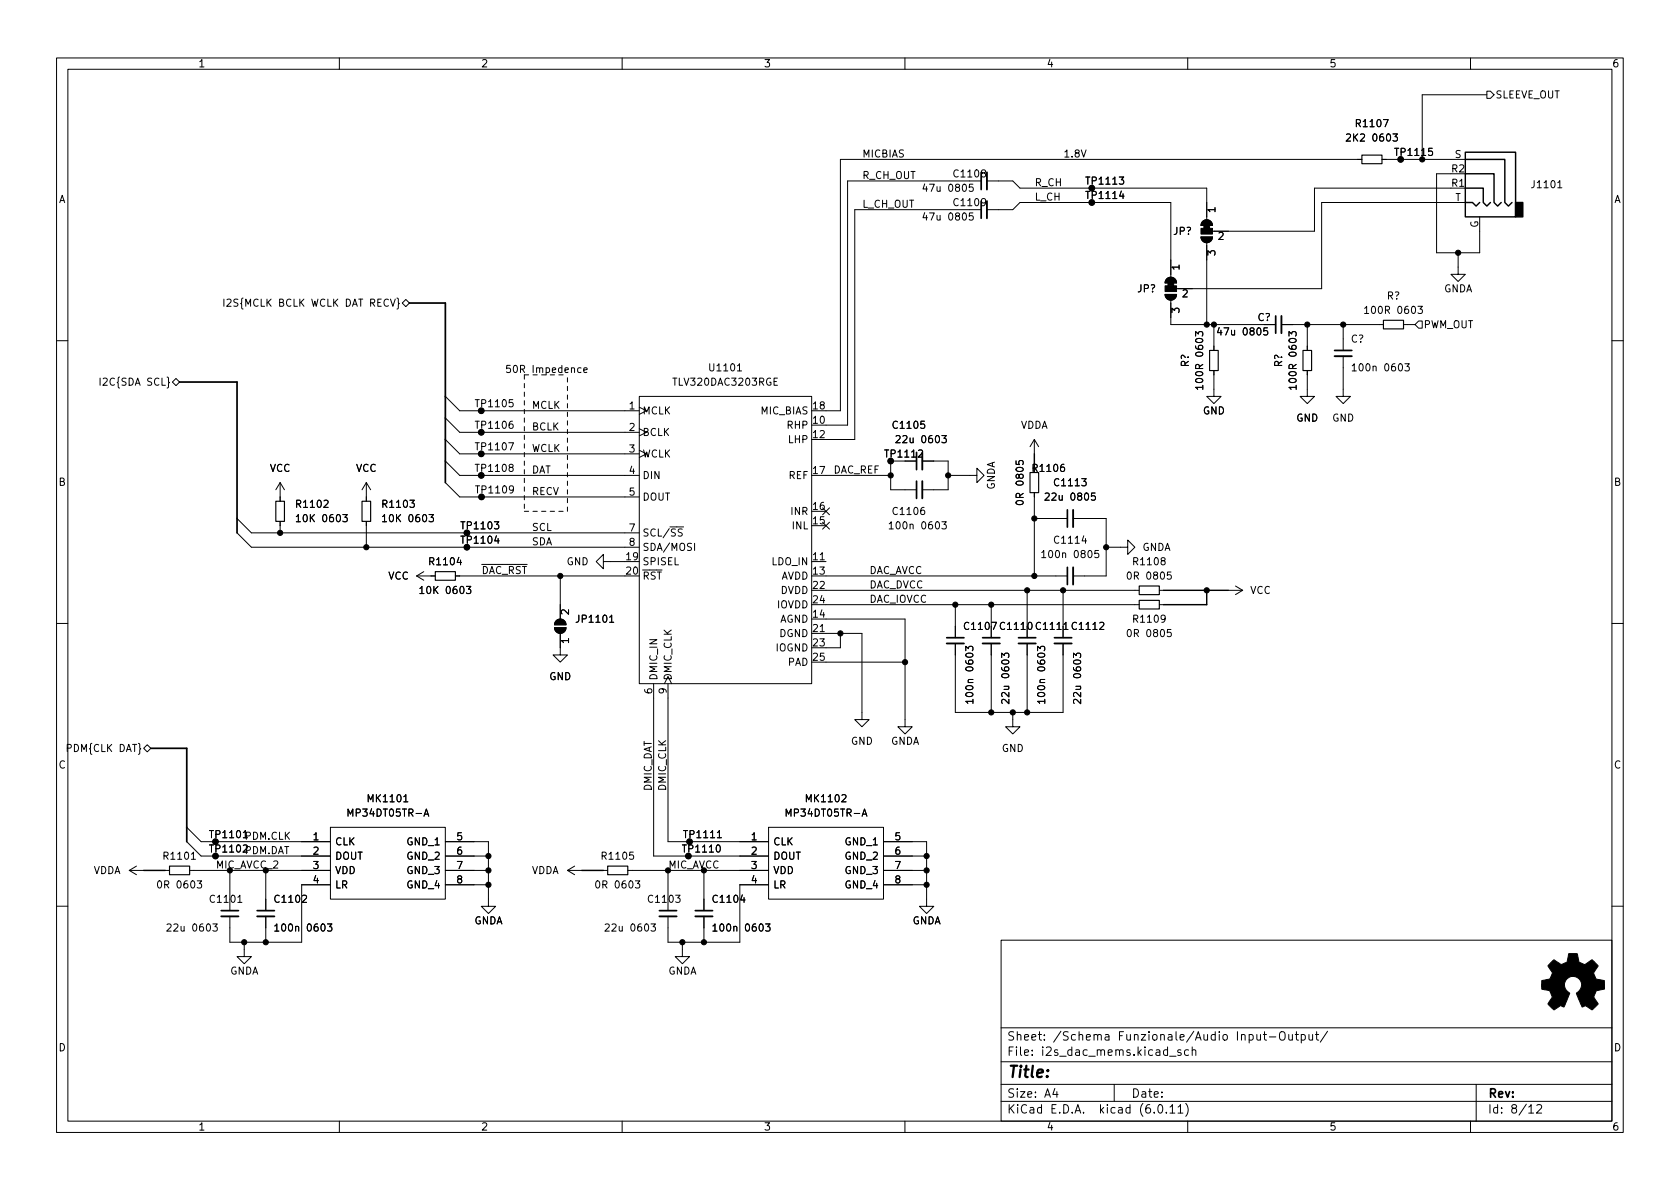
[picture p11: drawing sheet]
<svg xmlns="http://www.w3.org/2000/svg" width="297mm" height="210mm" viewBox="0 0 297 210" stroke-linecap="round" stroke-linejoin="round" font-family="sans-serif">
<g fill="none" stroke="#000" stroke-width=".18">
<path d="M10 10.2h277v190.1h-277zM12 12.2h273v186.1h-273zM60 10.2v2M110 10.2v2M160 10.2v2M210 10.2v2M260 10.2v2M262.9 16.1h.6l.7 .7-.7 .6h-.6zM262.9 16.8h-11.4v11.4M171.4 32h-21.5v43.2h-6.4M171.4 37.1h-20.3v40.6h-7.6M172 32.6h-.6v.6l.1-.1h.5l.1 .2-.1 .4-.2 .1-.4-.1"/>
<path d="M172 37.7h-.6v.6l.1-.2 .5 .1 .1 .2-.1 .4-.2 .1-.4-.1M173.8 30.6l-.3-.3 .1-.1 .2-.2 .3 .1 .2 .2-.1 .2-.5 .1-.2 .2v.3l.3 .2h.2l.3-.2v-.3l-.3-.2M174.3 35.7l-.3 .2h-.2l-.3-.2 .2-.5 .3-.1 .2 .1a.84 .84 0 0 1-.3 1.2h-.2M174.5 32h4.6l1.2 1.3h33.1v5.6M174.5 37.1h4.6l1.2-1.3h26.7v13.2M197.9 31.3h.8l-.4 .5 .3 .1v.6l-.2 .1-.5-.1M198.3 33.8l-.3 .9h.7M198.6 34.3v.8M212.6 39.2a1.02 1.02 0 0 1 1.1-.3 1.02 1.02 0 0 1 .7 1h-2.1zM214.8 37.1h-1.2l.3 .3M240.8 28.2h-92.2v44.4h-5.1M244.3 28.2h14.8"/>
<path d="M244.6 21.1h.8l-.5 1.3M246.3 23.7h.8l-.4 .5 .3 .1v.5l-.2 .2-.5-.2M253.2 26.2h-.6v.6l.1-.1 .5 .1 .1 .1-.1 .5-.1 .1-.5-.1M256.5 30.7h-2.5v14h7.6v-6.4M259.1 33.3h-26.7v7.6h-18M259.1 35.8h-25.4v15.2h-25.7M275.4 32.3l.4-.4v1.3M275.4 33.2h.8M71.1 53.6l.7-.6 .6 .6-.6 .6zM206 52.1h2a1.02 1.02 0 0 1-1 1 1.02 1.02 0 0 1-1-1zM206.3 49.3a1.02 1.02 0 0 1 1.1-.2 1.02 1.02 0 0 1 .6 .9h-2zM207 53.1v4.3h18.6"/>
<path d="M207.2 55.3v-.8l.5 .4 .1-.3h.6l.1 .1-.1 .6M208.5 47.2h-1.3l.4 .4M209.2 51.4l.5-.2 .2 .4-.8 .9h.8M211.4 59.4v-.8l.5 .5 .1-.4h.5l.2 .2-.2 .5M212.3 41.9h2.1a1.02 1.02 0 0 1-1 1 1.02 1.02 0 0 1-1.1-1zM213.4 42.9v14.5M213.6 45.1v-.8l.4 .5 .2-.4h.5l.1 .2-.1 .5M214.6 57.4v4.6M215.5 41.2l.5-.1 .3 .3-.8 1h.8M224.1 58h-.6l-.1 .6 .2-.1h.4l.2 .2-.1 .4-.2 .1-.5-.1M226.6 57.4h18M227.9 59.4v-.8l.5 .5 .1-.4h.6l.1 .2-.1 .5"/>
<path d="M231.1 57.4v4.6M237.5 57.4v4.6M248.2 57.4h2M250.7 54.2h.8l-.4 .4 .3 .2v.5l-.2 .1-.5-.1M250.8 56.8h.7v1.2h-.7l-.6-.6zM257.8 44.7v3.8h1.3l-1.3 1.3-1.3-1.3h1.3M10 60.2h2M30.5 67.6l.6-.7 .6 .7-.6 .6zM78.7 70.1l2.6 2.5h31.7M78.7 73.9l2.6 2.5h31.7M78.7 77.7l2.6 2.6h31.7M89.9 78.3h.9l-.6 1.3"/>
<path d="M90.6 74.5h-.4a.86 .86 0 0 0 0 1.3l.5-.2v-.4l-.2-.2h-.4l-.1 .2M90.7 70.7h-.6l-.1 .6 .2-.1h.4l.1 .2v.4l-.2 .1-.5-.1M103.2 65.5l.6-.2v-.2l-.4-.1-.2 .2 .1 .6h.5M113 70.1h30.5v50.8h-30.5zM113 72l1.3 .6-1.3 .7M113 75.8l1.3 .6-1.3 .7M130.4 64.7l.3-.4v1.3M130.4 65.6h.7M136.9 67.5h.4M137.5 66.9h-.6v1.2h.6M162.4 79.7l.5-.1 .2 .3-.8 .9h.8M163.4 74.5h-.6v.6l.2-.1h.4l.1 .2-.1 .4-.1 .2-.5-.2"/>
<path d="M166.5 77h.8l-.4 .5 .4 .1v.6l-.2 .1-.6-.1M182.9 77.7l-.8 1.3M182.9 77.7v2.6M182.9 77.7l.7 1.3M214.6 65.5v4.6h1.3l-1.3 1.3-1.2-1.3h1.2M231.1 65.5v4.6h1.3l-1.3 1.3-1.2-1.3h1.2M237.5 63v7.1h1.3l-1.3 1.3-1.3-1.3h1.3M242.8 64.9l.2-.2 .3 .1v.8M248.4 64.3h.8l-.4 .5 .3 .1v.6l-.2 .1-.5-.1M285 60.2h2M41.9 91.7l2.5 2.5h68.6M41.9 94.2l2.5 2.6h68.6"/>
<path d="M49.5 85.3l-.7 1.3M49.5 85.3v3.3M49.5 92.2v2M49.5 85.3l.8 1.3M57.3 88.6l.5-.1 .2 .3-.8 .9h.8M60.6 91h.8l-.4 .5 .3 .1v.5l-.1 .2-.6-.2M64.8 85.3v3.3M64.8 92.2v4.6M64.8 85.3l-.8 1.3M64.8 85.3l.7 1.3M72.5 88.5h.8l-.5 .4 .4 .2v.5l-.2 .1-.5-.1M75.9 91h.7l-.4 .5 .4 .1v.5l-.2 .2-.5-.2"/>
<path d="M78.7 81.5l2.6 2.6h31.7M78.7 85.3l2.6 2.6h31.7M81.1 98.6l-.3 .9h.8M81.4 99v.9M87.4 92.3h.8l-.4 .4 .3 .2v.5l-.1 .1-.6-.1M87.8 94.7l-.3 .9h.8M88.1 95.2v.9M90.2 82.6l-.2-.2 .1-.2 .1-.1 .4 .1 .1 .1v.2l-.6 .2-.1 .2v.2l.2 .3h.3l.2-.3v-.3l-.2-.2M90.8 86.5l-.3 .2-.3-.1-.1-.1 .1-.5 .3-.1 .2 .1a.84 .84 0 0 1-.3 1.2h-.2M106.7 99.3v-1.3l-1.3 1.3 1.3 1.3v-1.3h6.3M118.5 93.2h2.4M122.8 96.1v1.2"/>
<path d="M143.5 99.3h2.5M143.5 93h2.5M143.5 90.4h2.5M143.5 84.1h14M145 99h.7M145.4 89.8l1.3 1.2M145.4 92.3l1.3 1.3M146.7 89.8l-1.3 1.2M146.7 92.3l-1.3 1.3M157.5 81.5v5.1h4.6M160.9 92.8l.2-.1h.3l.1 .8M163.1 81.5h4.5v5.1h-4.5"/>
<path d="M163.4 89.7l-.4 .1a.86 .86 0 0 0 0 1.2l.4-.1 .1-.5-.2-.2-.4 .1-.1 .1M166.5 92.3h.8l-.4 .4 .4 .2v.5l-.2 .1-.6-.1M167.6 84.1h5.1v-1.3l1.3 1.3-1.3 1.2v-1.2M179.6 81.5v.6l.6 .1-.1-.2 .1-.4 .2-.2 .4 .1 .1 .2-.1 .5M182.9 87.1v14.7M182.9 91.7h5.8M187.9 97.9l.2-.1h.3v.8M188.1 82.1l-.4 .1a.85 .85 0 0 0 0 1.2l.5-.1v-.5l-.2-.2h-.4l-.1 .2M189.7 91.7h5.9v10.1h-5.9M191.3 84.6h.7l-.4 .5 .4 .1v.6l-.2 .1-.5-.1M191.6 94.7l-.3 .9h.8M191.9 95.2v.9"/>
<path d="M193.6 87.2h-.6v.6l.1-.1h.5l.1 .2-.1 .4-.2 .2-.4-.2M194.2 97.3h-.6v.6l.1-.1 .5 .1 .1 .2-.1 .4-.2 .1-.4-.1M195.6 96.8h3.8v-1.3l1.3 1.3-1.3 1.2v-1.2M205.5 99.2l-.2-.3v-.2l.2-.1 .4 .1 .1 .2v.1l-.6 .2-.1 .2v.4l.2 .1 .4-.1 .1-.2v-.3l-.2-.1M10 110.2h2M73.7 101.8h3.3M73.7 101.8l1.2 .8M74.9 101.1l-1.2 .7M80.5 101.8h32.5M82.5 103.7h.7l-.4 .5 .4 .1v.5l-.2 .2-.5-.2M98 111h2.1a1.02 1.02 0 0 1-1 1 1.02 1.02 0 0 1-1.1-1zM98 110.5a1.02 1.02 0 0 1 1.1-1 1.02 1.02 0 0 1 1 1"/>
<path d="M98 110.5h2.1M99.1 112v3.8h1.2l-1.2 1.3-1.3-1.3h1.3M99.1 101.8v7.7M100.5 113.3h-1.2l.3 .3M100.5 107.8v.8l-.9-.8-.3 .3 .1 .5M107.8 109.1l.4-.3v1.2M107.8 110h.7M143.5 109.5h16.5v19h1.3l-1.3 1.3-1.3-1.3h1.3M143.5 112h8.9v15.2h1.3l-1.3 1.3-1.3-1.3h1.3M143.5 106.9h57.9M143.5 101.8h45.2M143.5 104.4h57.9"/>
<path d="M143.5 117.1h16.5M145 111.7h.7M148.6 112v2.5h-5.1M168.9 113.8v12.2h19.1v-12.2M168.9 106.9v5.9M170.8 115.1v-.8l.4 .4 .2-.4h.5l.1 .2-.1 .6M175.3 106.9v5.9M175.3 113.8v12.2M175.3 110h.9l-.6 1.3M177.1 116.3v-.8l.5 .4 .1-.3h.6l.1 .1-.1 .6M181.6 104.4v8.4M181.6 113.8v12.2"/>
<path d="M181.9 110.2l.2-.2a.68 .68 0 0 1 .4 .7 .68 .68 0 0 1-.4 .6l-.2-.1-.2-.4zM183.5 115.1v-.8l.4 .4 .2-.4h.5l.1 .2-.1 .6M188 104.4v8.4M188.1 110.4l.4-.4v1.3M188.1 111.3h.7M189.8 116.3v-.8l.5 .4 .1-.3h.6l.1 .1-.1 .6M194.4 110.2l.5-.2 .3 .4-.8 .9h.8M205 106.9h.7M205 104.4h.7M206 109.3l-.2 .3-.4-.1-.1-.2 .1-.5h.4l.2 .1a.84 .84 0 0 1-.4 1.1h-.2M207 111.3h-.6v.6l.2-.1 .4 .1 .1 .1-.1 .5-.1 .1-.5-.1M207 101.2h-.6v.6l.2-.2 .4 .1 .1 .2-.1 .4-.1 .1-.5-.1"/>
<path d="M217.2 104.4h2.5M218.4 103.6l1.3 .8M219.7 104.4l-1.3 .8M285 110.2h2M24.5 131.5l.2 .1v.6l.2 .2-.2 .2v.6l-.2 .2M26 131.7l.7 .6-.7 .7-.6-.7zM115.6 120.9v30.5h20.3M117.5 120.9l.6-1.3 .6 1.3M118.1 120.9v27.9h17.8M172 120.2h-.8v.3l.1 .2M179.1 126v2.5h1.2l-1.2 1.3-1.3-1.3h1.3M184.7 120.2h-.8v.3l.1 .2"/>
<path d="M22.9 153.9h2.5M22.9 153.9l1.2 .8M24.1 153.2l-1.2 .7M29.2 153.9h.8M33 146.3l2.6 2.5h22.8M33 148.8l2.6 2.6h22.8M33.5 153.9h24.9M33.8 151l.4-.3v1.3M33.8 152h.8M34.9 155.8h.8l-.5 .4 .4 .2v.5l-.2 .1-.5-.1M40.6 153.9v7.1M42 158.7l.4-.4v1.3"/>
<path d="M42 159.6h.8M47 153.9v7.1M53.5 158.4l.5-.1 .2 .4-.8 .9h.8M58.4 146.3h20.3v12.7h-20.3zM58.4 156.5h-5.1v10.1h-12.7v-4.6M71.4 140.9l.4-.4v1.3M71.4 141.8h.7M75 144.3l.4-1.2 .4 1.2M75.1 144h.6M78.7 148.8h7.7v11.5h1.2l-1.2 1.2-1.3-1.2h1.3M78.7 153.9h7.7M78.7 151.4h7.7"/>
<path d="M78.7 156.5h7.7M100.3 153.9l1.3 .8M100.3 153.9h2.6M101.6 153.2l-1.3 .7M106.7 153.9h.7M111 153.9h24.9M112 150.7h-.6l-.1 .6 .2-.1h.4l.1 .2v.4l-.2 .2-.5-.2M112.3 155.8h.8l-.4 .4 .4 .2v.5l-.2 .1-.6-.1M118.1 153.9v7.1M119.5 158.3h.7l-.4 .5 .4 .1v.6l-.2 .1-.5-.1M124.5 153.9v7.1M126.8 149.5l.1-.1a.68 .68 0 0 1 .5 .6 .68 .68 0 0 1-.5 .7l-.1-.1-.2-.4z"/>
<path d="M126.8 147.2l.4-.3v1.2M126.8 148.1h.8M131.3 158.2l-.4 .9h.8M131.6 158.7v.9M135.9 146.3h20.3v12.7h-20.3zM135.9 156.5h-5.1v10.1h-12.7v-4.6M148.9 140.6l.4-.1 .3 .4-.8 .9h.8M152.4 144.3l.5-1.2 .4 1.2M152.6 144h.6M156.2 148.8h7.6v11.5h1.3l-1.3 1.2-1.2-1.2h1.2M156.2 153.9h7.6M156.2 151.4h7.6"/>
<path d="M156.2 156.5h7.6M10 160.2h2M37.6 163.4h.8l-.4 .5 .4 .1v.5l-.2 .2-.6-.2M43.2 166.6v2.6h1.2l-1.2 1.2-1.3-1.2h1.3M47 162v4.6M52.3 163.9l.2-.1 .3 .1v.8M57.9 163.4h.8l-.4 .5 .3 .1v.5l-.2 .2-.5-.2M115.1 163.4h.8l-.4 .5 .3 .1v.5l-.2 .2-.5-.2M120.6 166.6v2.6h1.3l-1.3 1.2-1.2-1.2h1.2M124.5 162v4.6M129.7 163.9l.2-.1 .3 .1 .1 .8M135.4 163.4h.8l-.5 .5 .4 .1v.5l-.2 .2-.5-.2"/>
<path d="M177 166.3h108v32h-108zM285 160.2h2M60 198.3v2M110 198.3v2M160 198.3v2M177 194.8h108M177 191.8h108M177 187.8h108M177 181.8h108M182.5 186.5v.1M182.5 185.7v.1M184.6 183.8v.1"/>
<path d="M184.6 183v.1M195.4 183h.6l.1 .9M196.1 183.3l-.5 .1a.29 .29 0 0 0-.2 .2 .29 .29 0 0 0 .2 .3h.5M197 191.8v3M209.6 195.1a1.72 1.72 0 0 1 0 2.3M210 198.3v2M210.1 185.7l-.4-.1-.3 .3v.4l.2 .3h.5M210.8 185.8l.2-.2 .4 .1v.9M210.8 185.1v1.5M214.9 183l-.5-.1-.3 .3v.4l.2 .3h.6M214.9 182.4v1.5M215.6 182.4v.2"/>
<path d="M215.6 182.9v1M216.3 183.1l.2-.2 .4 .2 .1 .5-.1 .3h-.4l-.2-.1zM231.4 182.9l.1 1h.4l.2-.1M232.1 182.9v1M232.6 182.9h.5M232.8 182.4v1.3l.3 .2M234.7 182.4l-1.3 1.9M260 198.3v2M261 191.8v6.5M271.7 195.5l.6-.2 .2 .2 .1 .3-.9 1h.9"/>
<circle cx="193" cy="35.8" r=".51"/>
<circle cx="193" cy="33.3" r=".51"/>
<circle cx="247.7" cy="28.2" r=".51"/>
<circle cx="85.1" cy="72.6" r=".51"/>
<circle cx="85.1" cy="76.4" r=".51"/>
<circle cx="82.6" cy="94.2" r=".51"/>
<circle cx="82.6" cy="96.8" r=".51"/>
<circle cx="85.1" cy="84.1" r=".51"/>
<circle cx="85.1" cy="80.3" r=".51"/>
<circle cx="85.1" cy="87.9" r=".51"/>
<circle cx="157.5" cy="81.5" r=".51"/>
<circle cx="38.1" cy="151.4" r=".51"/>
<circle cx="38.1" cy="148.8" r=".51"/>
<circle cx="121.7" cy="151.4" r=".51"/>
<circle cx="121.9" cy="148.8" r=".51"/>
</g>
<path d="M240.8 27.4h3.5v1.6h-3.5zM244.6 56.6h3.6v1.6h-3.6zM213.9 62h1.5v3.5h-1.5zM230.4 62h1.5v3.5h-1.5zM48.8 88.6h1.5v3.6h-1.5zM64 88.6h1.5v3.6h-1.5zM182.1 83.6h1.5v3.5h-1.5zM77 101.1h3.5v1.5h-3.5zM201.4 106.2h3.6v1.5h-3.6zM201.4 103.6h3.6v1.6h-3.6zM30 153.2h3.5v1.5h-3.5zM107.4 153.2h3.6v1.5h-3.6z" fill="none" stroke="#000" stroke-width=".2"/>
<g fill="none" stroke="#000" stroke-width=".33">
<path d="M174.5 30.5v3M174.5 35.6v3M226.6 55.9v3M236 63h3M163.1 80v3.1M163.1 85.1v3M189.7 90.2v3M167.4 113.8h3M173.7 113.8h3.1M180.1 113.8h3M186.4 113.8h3.1M189.7 100.3v3.1"/>
<path d="M39.1 162h3.1M45.5 162h3M116.6 162h3M122.9 162h3.1"/>
</g>
<g fill="none" stroke="#000" stroke-width=".3">
<path d="M173.5 30.5v3M173.5 35.6v3M72.4 53.6h6.3v31.7M225.6 55.9v3M31.7 67.6h10.2v26.6M236 62h3M162.1 80v3.1M162.1 85.1v3M188.7 90.2v3M167.4 112.8h3M173.7 112.8h3.1M180.1 112.8h3"/>
<path d="M186.4 112.8h3.1M188.7 100.3v3.1M26.7 132.3h6.3v16.5M39.1 161h3.1M45.5 161h3M116.6 161h3M122.9 161h3.1"/>
</g>
<g fill="#000" stroke="#000" stroke-width=".18">
<path d="M212.9 39.9h1v.5h-1zM212.6 39.2a1.02 1.02 0 0 1 1.1-.3 1.02 1.02 0 0 1 .7 1h-2.1zM206 50.5h2v1.1h-2zM206 52.1h2a1.02 1.02 0 0 1-1 1 1.02 1.02 0 0 1-1-1zM206.5 50h1v.5h-1zM206.3 49.3a1.02 1.02 0 0 1 1.1-.2 1.02 1.02 0 0 1 .6 .9h-2zM212.3 40.4h2.1v1h-2.1zM212.3 41.9h2.1a1.02 1.02 0 0 1-1 1 1.02 1.02 0 0 1-1.1-1zM98 111h2.1a1.02 1.02 0 0 1-1 1 1.02 1.02 0 0 1-1.1-1zM98.3 109.8a1.02 1.02 0 0 1 1.1-.3 1.02 1.02 0 0 1 .7 1h-2.1zM274.2 170.2l.6-.5 .8 .6a.62 .62 0 0 0 1.1 0l.2-.1a1.62 1.62 0 0 0 .4-1.3l.1-.3 1.5 .1 .1 .7a.74 .74 0 0 0 .7 1l.5 .2 1.3-.9 1 1.1-.4 .6a.75 .75 0 0 0-.1 1.2l.2 .5 1.5 .3v1.5l-1.4 .3-.1 .1a1.23 1.23 0 0 0-.3 1.2l.7 1-.1 .2-1 .9-.8-.6a.54 .54 0 0 0-.9 .1l-1.1-2.4a2.33 2.33 0 0 0 .9-1.9 1.54 1.54 0 0 0-2.5-.7 1.54 1.54 0 0 0 .4 2.5l-1 2.5a.69 .69 0 0 0-1.1 .1l-.6 .4-1.1-1.1 .8-1.2-.3-.5a.71 .71 0 0 0-.9-.7l-.7-.2v-1.5l.4-.1a1.11 1.11 0 0 0 1.3-.7 .72 .72 0 0 0-.2-1.2l-.4-.6z"/>
<circle cx="193" cy="35.8" r=".46"/>
<circle cx="193" cy="33.3" r=".46"/>
<circle cx="247.6" cy="28.2" r=".46"/>
<circle cx="251.5" cy="28.2" r=".46"/>
<circle cx="213.4" cy="57.4" r=".46"/>
<circle cx="214.6" cy="57.4" r=".46"/>
<circle cx="231.1" cy="57.4" r=".46"/>
<circle cx="237.5" cy="57.4" r=".46"/>
<circle cx="257.8" cy="44.7" r=".46"/>
<circle cx="85.1" cy="72.6" r=".46"/>
<circle cx="85.1" cy="76.4" r=".46"/>
<circle cx="49.5" cy="94.2" r=".46"/>
<circle cx="64.8" cy="96.8" r=".46"/>
<circle cx="82.5" cy="96.8" r=".46"/>
<circle cx="82.5" cy="94.2" r=".46"/>
<circle cx="85.1" cy="80.3" r=".46"/>
<circle cx="85.1" cy="84.1" r=".46"/>
<circle cx="85.1" cy="87.9" r=".46"/>
<circle cx="157.5" cy="81.5" r=".46"/>
<circle cx="157.5" cy="84.1" r=".46"/>
<circle cx="167.6" cy="84.1" r=".46"/>
<circle cx="182.9" cy="91.7" r=".46"/>
<circle cx="195.6" cy="96.8" r=".46"/>
<circle cx="99.1" cy="101.8" r=".46"/>
<circle cx="148.6" cy="112" r=".46"/>
<circle cx="160" cy="117.1" r=".46"/>
<circle cx="168.9" cy="106.9" r=".46"/>
<circle cx="175.3" cy="106.9" r=".46"/>
<circle cx="181.6" cy="104.4" r=".46"/>
<circle cx="182.9" cy="101.8" r=".46"/>
<circle cx="188" cy="104.4" r=".46"/>
<circle cx="213.4" cy="104.4" r=".46"/>
<circle cx="175.3" cy="126" r=".46"/>
<circle cx="179.1" cy="126" r=".46"/>
<circle cx="181.6" cy="126" r=".46"/>
<circle cx="38.1" cy="151.4" r=".46"/>
<circle cx="38.1" cy="148.8" r=".46"/>
<circle cx="86.4" cy="156.5" r=".46"/>
<circle cx="86.4" cy="151.4" r=".46"/>
<circle cx="86.4" cy="153.9" r=".46"/>
<circle cx="121.7" cy="151.4" r=".46"/>
<circle cx="121.9" cy="148.8" r=".46"/>
<circle cx="163.8" cy="156.5" r=".46"/>
<circle cx="163.8" cy="151.4" r=".46"/>
<circle cx="163.8" cy="153.9" r=".46"/>
<circle cx="43.2" cy="166.6" r=".46"/>
<circle cx="47" cy="166.6" r=".46"/>
<circle cx="120.6" cy="166.6" r=".46"/>
<circle cx="124.5" cy="166.6" r=".46"/>
</g>
<path d="M268 35.8h1.2v2.5h-1.2z" fill="#000" stroke="#000" stroke-width=".25"/>
<path d="M259.1 26.9h8.9v11.4h-8.9zM259.1 35.8h1.2l.7 .6 .6-.6M259.1 28.2h7v7.6l.6 .6 .6-.6M259.1 33.3h3.2v2.5l.6 .6 .6-.6M259.1 30.7h5.1v5.1l.6 .6 .6-.6M182.9 80.3v2.5M205.7 104.4h11.5M213.4 104.4v2.5h-7.7M25.4 153.9h3.8M102.9 153.9h3.8" fill="none" stroke="#000" stroke-width=".25"/>
<path d="M92.7 66.3v24.1M92.7 66.3h7.6M92.7 90.4h7.6M100.3 90.4v-24.1" fill="none" stroke="#000" stroke-width=".18" stroke-dasharray=".8 .8"/>
<text font-size="2.8" x="178" y="191.2">Title:</text>
<g font-size="2.1">
<text x="178" y="184.5">Sheet:</text>
<text x="186.2" y="184.5">/Schema</text>
<text x="197.8" y="184.5">Funzionale/Audio</text>
<text x="218.8" y="184.5">Input-Output/</text>
<text x="178" y="187.2">File:</text>
<text x="184.4" y="187.2">i2s_dac_mems.kicad_sch</text>
<text x="178" y="197.4">KiCad</text>
<text x="178" y="194.6">Size:</text>
<text x="184.7" y="194.6">A4</text>
<text x="185.7" y="197.4">E.D.A.</text>
<text x="194.6" y="197.4">kicad</text>
<text x="200" y="194.6">Date:</text>
<text x="201.8" y="197.4">(6.0.11)</text>
<text x="263" y="194.6">Rev:</text>
<text x="263" y="197.4">Id:</text>
<text x="267.1" y="197.4">8/12</text>
</g>
<g font-size="1.8">
<text x="35" y="12.3">1</text>
<text x="85" y="12.3">2</text>
<text x="135" y="12.3">3</text>
<text x="185" y="12.3">4</text>
<text x="235" y="12.3">5</text>
<text x="264.4" y="17.8">SLEEVE_OUT</text>
<text x="285" y="12.3">6</text>
<text x="239.4" y="22.9">R1107</text>
<text x="152.4" y="27.8">MICBIAS</text>
<text x="188" y="27.8">1.8V</text>
<text x="237.7" y="25.4">2K2</text>
<text x="242.6" y="25.4">0603</text>
<text x="246.4" y="27.9">TP1115</text>
<text x="257.1" y="27.9">S</text>
<text x="152.4" y="31.6">R_CH_OUT</text>
<text x="162.9" y="34.3">47u</text>
<text x="167.6" y="34.3">0805</text>
<text x="168.3" y="31.8">C1108</text>
<text x="182.9" y="35.5">L_CH</text>
<text x="182.9" y="32.9">R_CH</text>
<text x="191.8" y="35.6">TP1114</text>
<text x="191.8" y="33">TP1113</text>
<text x="256.5" y="33">R1</text>
<text x="256.5" y="30.5">R2</text>
<text x="257.3" y="35.6">T</text>
<text x="270.5" y="33.7">J1101</text>
<text x="10.4" y="36.3">A</text>
<text x="152.4" y="36.7">L_CH_OUT</text>
<text x="162.9" y="39.4">47u</text>
<text x="167.6" y="39.4">0805</text>
<text x="168.3" y="36.8">C1109</text>
<text x="207.3" y="41.9">JP?</text>
<text x="215.7" y="37.8" transform="rotate(-90 215.7 37.8)">1</text>
<text x="261.4" y="40.3" transform="rotate(-90 261.4 40.3)">G</text>
<text x="285.4" y="36.3">A</text>
<text x="209.3" y="47.9" transform="rotate(-90 209.3 47.9)">1</text>
<text x="201" y="52.1">JP?</text>
<text x="245.1" y="53.3">R?</text>
<text x="255.3" y="52.1">GNDA</text>
<text x="39.2" y="54.6">I2S{MCLK</text>
<text x="49.2" y="54.6">BCLK</text>
<text x="55.2" y="54.6">WCLK DAT RECV}</text>
<text x="214.9" y="59.7">47u</text>
<text x="219.6" y="59.7">0805</text>
<text x="222.3" y="57.2">C?</text>
<text x="241" y="55.9">100R</text>
<text x="247" y="55.9">0603</text>
<text x="251.7" y="58.4">PWM_OUT</text>
<text x="89.2" y="65.9">50R</text>
<text x="94" y="65.9">Impedence</text>
<text x="210.6" y="65" transform="rotate(-90 210.6 65)">R?</text>
<text x="213.1" y="63.2" transform="rotate(-90 213.1 63.2)">0603</text>
<text x="227.1" y="65" transform="rotate(-90 227.1 65)">R?</text>
<text x="229.6" y="63.2" transform="rotate(-90 229.6 63.2)">0603</text>
<text x="238.8" y="61">C?</text>
<text x="17.3" y="68.6">I2C{SDA</text>
<text x="25.9" y="68.6">SCL}</text>
<text x="118.8" y="68.6">TLV320DAC3203RGE</text>
<text x="125.1" y="66">U1101</text>
<text x="213.1" y="69.2" transform="rotate(-90 213.1 69.2)">100R</text>
<text x="229.6" y="69.2" transform="rotate(-90 229.6 69.2)">100R</text>
<text x="238.8" y="66">100n</text>
<text x="244.7" y="66">0603</text>
<text x="83.8" y="76.2">TP1106</text>
<text x="83.8" y="72.4">TP1105</text>
<text x="94" y="76.1">BCLK</text>
<text x="94" y="72.3">MCLK</text>
<text x="111.1" y="72.4">1</text>
<text x="111.1" y="76.2">2</text>
<text x="113.5" y="73.7">MCLK</text>
<text x="113.5" y="77.5">BCLK</text>
<text x="134.4" y="73.7">MIC_BIAS</text>
<text x="139" y="76.2">RHP</text>
<text x="143.5" y="74.9">10</text>
<text x="143.5" y="77.5">12</text>
<text x="143.5" y="72.4">18</text>
<text x="157.6" y="76.2">C1105</text>
<text x="180.4" y="76.2">VDDA</text>
<text x="212.6" y="73.7">GND</text>
<text x="229.1" y="74.9">GND</text>
<text x="235.5" y="74.9">GND</text>
<text x="47.6" y="83.8">VCC</text>
<text x="62.9" y="83.8">VCC</text>
<text x="83.8" y="83.8">TP1108</text>
<text x="83.8" y="80">TP1107</text>
<text x="94" y="79.9">WCLK</text>
<text x="94" y="83.7">DAT</text>
<text x="111.1" y="80">3</text>
<text x="111.1" y="83.8">4</text>
<text x="113.5" y="81.3">WCLK</text>
<text x="139.2" y="78.7">LHP</text>
<text x="143.5" y="83.8">17</text>
<text x="147.3" y="83.7">DAC_REF</text>
<text x="156.2" y="81.3">TP1112</text>
<text x="158.1" y="78.7">22u</text>
<text x="162.8" y="78.7">0603</text>
<text x="182.3" y="83.8">R1106</text>
<text x="10.3" y="86.3">B</text>
<text x="83.9" y="87.6">TP1109</text>
<text x="94" y="87.5">RECV</text>
<text x="111.1" y="87.6">5</text>
<text x="113.5" y="85.1">DIN</text>
<text x="113.5" y="88.9">DOUT</text>
<text x="139.3" y="85.1">REF</text>
<text x="176.3" y="86.6" transform="rotate(-90 176.3 86.6)">GNDA</text>
<text x="181.4" y="89.6" transform="rotate(-90 181.4 89.6)">0R</text>
<text x="181.4" y="86" transform="rotate(-90 181.4 86)">0805</text>
<text x="184.5" y="88.9">22u</text>
<text x="186.1" y="86.4">C1113</text>
<text x="189.2" y="88.9">0805</text>
<text x="285.3" y="86.3">B</text>
<text x="52.1" y="90.2">R1102</text>
<text x="52.1" y="92.7">10K</text>
<text x="56.9" y="92.7">0603</text>
<text x="67.3" y="90.2">R1103</text>
<text x="67.3" y="92.7">10K</text>
<text x="72.1" y="92.7">0603</text>
<text x="81.3" y="94">TP1103</text>
<text x="94" y="93.9">SCL</text>
<text x="111.1" y="94">7</text>
<text x="113.5" y="95.3">SCL/~{SS}</text>
<text x="139.6" y="91.4">INR</text>
<text x="139.9" y="94">INL</text>
<text x="143.5" y="92.7">15</text>
<text x="143.5" y="90.2">16</text>
<text x="156.9" y="94">100n</text>
<text x="157.6" y="91.4">C1106</text>
<text x="162.8" y="94">0603</text>
<text x="75.6" y="100.3">R1104</text>
<text x="81.3" y="96.5">TP1104</text>
<text x="85.1" y="101.5">~{DAC_RST}</text>
<text x="94" y="96.4">SDA</text>
<text x="100.1" y="100.3">GND</text>
<text x="110.5" y="99.1">19</text>
<text x="110.5" y="101.6">20</text>
<text x="111.1" y="96.5">8</text>
<text x="113.5" y="100.3">SPISEL</text>
<text x="113.5" y="97.8">SDA/MOSI</text>
<text x="136.3" y="100.3">LDO_IN</text>
<text x="143.5" y="99.1">11</text>
<text x="143.5" y="101.6">13</text>
<text x="153.7" y="101.5">DAC_AVCC</text>
<text x="183.9" y="99.1">100n</text>
<text x="186.1" y="96.5">C1114</text>
<text x="189.8" y="99.1">0805</text>
<text x="200.1" y="100.3">R1108</text>
<text x="201.9" y="97.8">GNDA</text>
<text x="68.6" y="102.9">VCC</text>
<text x="73.9" y="105.4">10K</text>
<text x="78.7" y="105.4">0603</text>
<text x="113.5" y="102.9">~{RST}</text>
<text x="137.3" y="108">IOVDD</text>
<text x="138" y="105.4">DVDD</text>
<text x="138.1" y="102.9">AVDD</text>
<text x="143.5" y="104.1">22</text>
<text x="143.5" y="106.7">24</text>
<text x="153.7" y="104">DAC_DVCC</text>
<text x="153.7" y="106.6">DAC_IOVCC</text>
<text x="199" y="102.9">0R</text>
<text x="202.6" y="102.9">0805</text>
<text x="221" y="105.4">VCC</text>
<text x="101.4" y="114" transform="rotate(-90 101.4 114)">1</text>
<text x="101.6" y="110.5">JP1101</text>
<text x="137.7" y="113">DGND</text>
<text x="137.9" y="110.5">AGND</text>
<text x="143.5" y="109.2">14</text>
<text x="143.5" y="111.8">21</text>
<text x="170.2" y="111.8">C1107</text>
<text x="176.5" y="111.8">C1110</text>
<text x="182.9" y="111.8">C1111</text>
<text x="189.2" y="111.8">C1112</text>
<text x="199" y="113">0R</text>
<text x="200.1" y="110.5">R1109</text>
<text x="202.6" y="113">0805</text>
<text x="137" y="115.6">IOGND</text>
<text x="139.2" y="118.1">PAD</text>
<text x="143.5" y="114.3">23</text>
<text x="143.5" y="116.8">25</text>
<text x="172.5" y="118.8" transform="rotate(-90 172.5 118.8)">0603</text>
<text x="185.2" y="118.8" transform="rotate(-90 185.2 118.8)">0603</text>
<text x="97" y="120.7">GND</text>
<text x="115.3" y="122.8" transform="rotate(-90 115.3 122.8)">6</text>
<text x="116.6" y="120.4" transform="rotate(-90 116.6 120.4)">DMIC_IN</text>
<text x="117.9" y="122.8" transform="rotate(-90 117.9 122.8)">9</text>
<text x="119.1" y="120.4" transform="rotate(-90 119.1 120.4)">DMIC_CLK</text>
<text x="172.5" y="124.7" transform="rotate(-90 172.5 124.7)">100n</text>
<text x="178.8" y="124.7" transform="rotate(-90 178.8 124.7)">22u</text>
<text x="178.8" y="120" transform="rotate(-90 178.8 120)">0603</text>
<text x="185.2" y="124.7" transform="rotate(-90 185.2 124.7)">100n</text>
<text x="191.5" y="124.7" transform="rotate(-90 191.5 124.7)">22u</text>
<text x="191.5" y="120" transform="rotate(-90 191.5 120)">0603</text>
<text x="10.3" y="136.3">C</text>
<text x="11.5" y="133.4">PDM{CLK</text>
<text x="21" y="133.4">DAT}</text>
<text x="150.4" y="132.1">GND</text>
<text x="157.5" y="132.1">GNDA</text>
<text x="177.1" y="133.4">GND</text>
<text x="285.3" y="136.3">C</text>
<text x="64.7" y="142.2">MK1101</text>
<text x="115.2" y="139.9" transform="rotate(-90 115.2 139.9)">DMIC_DAT</text>
<text x="117.8" y="139.9" transform="rotate(-90 117.8 139.9)">DMIC_CLK</text>
<text x="142.2" y="142.2">MK1102</text>
<text x="36.8" y="148.6">TP1101PDM.CLK</text>
<text x="36.8" y="148.6">TP1101</text>
<text x="55.2" y="148.6">1</text>
<text x="59.2" y="149.9">CLK</text>
<text x="61.2" y="144.8">MP34DT05TR-A</text>
<text x="71.8" y="149.9">GND_1</text>
<text x="80.6" y="148.6">5</text>
<text x="120.7" y="148.6">TP1111</text>
<text x="132.7" y="148.6">1</text>
<text x="136.7" y="149.9">CLK</text>
<text x="138.6" y="144.8">MP34DT05TR-A</text>
<text x="149.2" y="149.9">GND_1</text>
<text x="158.1" y="148.6">5</text>
<text x="16.5" y="154.9">VDDA</text>
<text x="28.6" y="152.4">R1101</text>
<text x="36.8" y="151.1">TP1102PDM.DAT</text>
<text x="36.8" y="151.1">TP1102</text>
<text x="38.1" y="153.6">MIC_AVCC_2</text>
<text x="55.2" y="151.1">2</text>
<text x="55.2" y="153.7">3</text>
<text x="59.2" y="152.4">DOUT</text>
<text x="59.2" y="154.9">VDD</text>
<text x="71.8" y="152.4">GND_2</text>
<text x="71.8" y="154.9">GND_3</text>
<text x="80.6" y="151.1">6</text>
<text x="80.6" y="153.7">7</text>
<text x="94" y="154.9">VDDA</text>
<text x="106.1" y="152.4">R1105</text>
<text x="118.1" y="153.6">MIC_AVCC</text>
<text x="120.4" y="151.1">TP1110</text>
<text x="132.7" y="151.1">2</text>
<text x="132.7" y="153.7">3</text>
<text x="136.7" y="152.4">DOUT</text>
<text x="136.7" y="154.9">VDD</text>
<text x="149.2" y="152.4">GND_2</text>
<text x="149.2" y="154.9">GND_3</text>
<text x="158.1" y="151.1">6</text>
<text x="158.1" y="153.7">7</text>
<text x="27.5" y="157.5">0R</text>
<text x="31.1" y="157.5">0603</text>
<text x="36.8" y="160">C1101</text>
<text x="48.3" y="160">C1102</text>
<text x="55.2" y="156.2">4</text>
<text x="59.2" y="157.5">LR</text>
<text x="71.8" y="157.5">GND_4</text>
<text x="80.6" y="156.2">8</text>
<text x="105" y="157.5">0R</text>
<text x="108.6" y="157.5">0603</text>
<text x="114.3" y="160">C1103</text>
<text x="125.7" y="160">C1104</text>
<text x="132.7" y="156.2">4</text>
<text x="136.7" y="157.5">LR</text>
<text x="149.2" y="157.5">GND_4</text>
<text x="158.1" y="156.2">8</text>
<text x="29.2" y="165.1">22u</text>
<text x="33.9" y="165.1">0603</text>
<text x="48.3" y="165.1">100n</text>
<text x="54.2" y="165.1">0603</text>
<text x="83.8" y="163.8">GNDA</text>
<text x="106.7" y="165.1">22u</text>
<text x="111.4" y="165.1">0603</text>
<text x="125.7" y="165.1">100n</text>
<text x="131.6" y="165.1">0603</text>
<text x="161.3" y="163.8">GNDA</text>
<text x="40.6" y="172.7">GNDA</text>
<text x="118.1" y="172.7">GNDA</text>
<text x="10.3" y="186.3">D</text>
<text x="285.3" y="186.3">D</text>
<text x="35" y="200.3">1</text>
<text x="85" y="200.3">2</text>
<text x="135" y="200.3">3</text>
<text x="185" y="200.3">4</text>
<text x="235" y="200.3">5</text>
<text x="285" y="200.3">6</text>
</g>
</svg>
